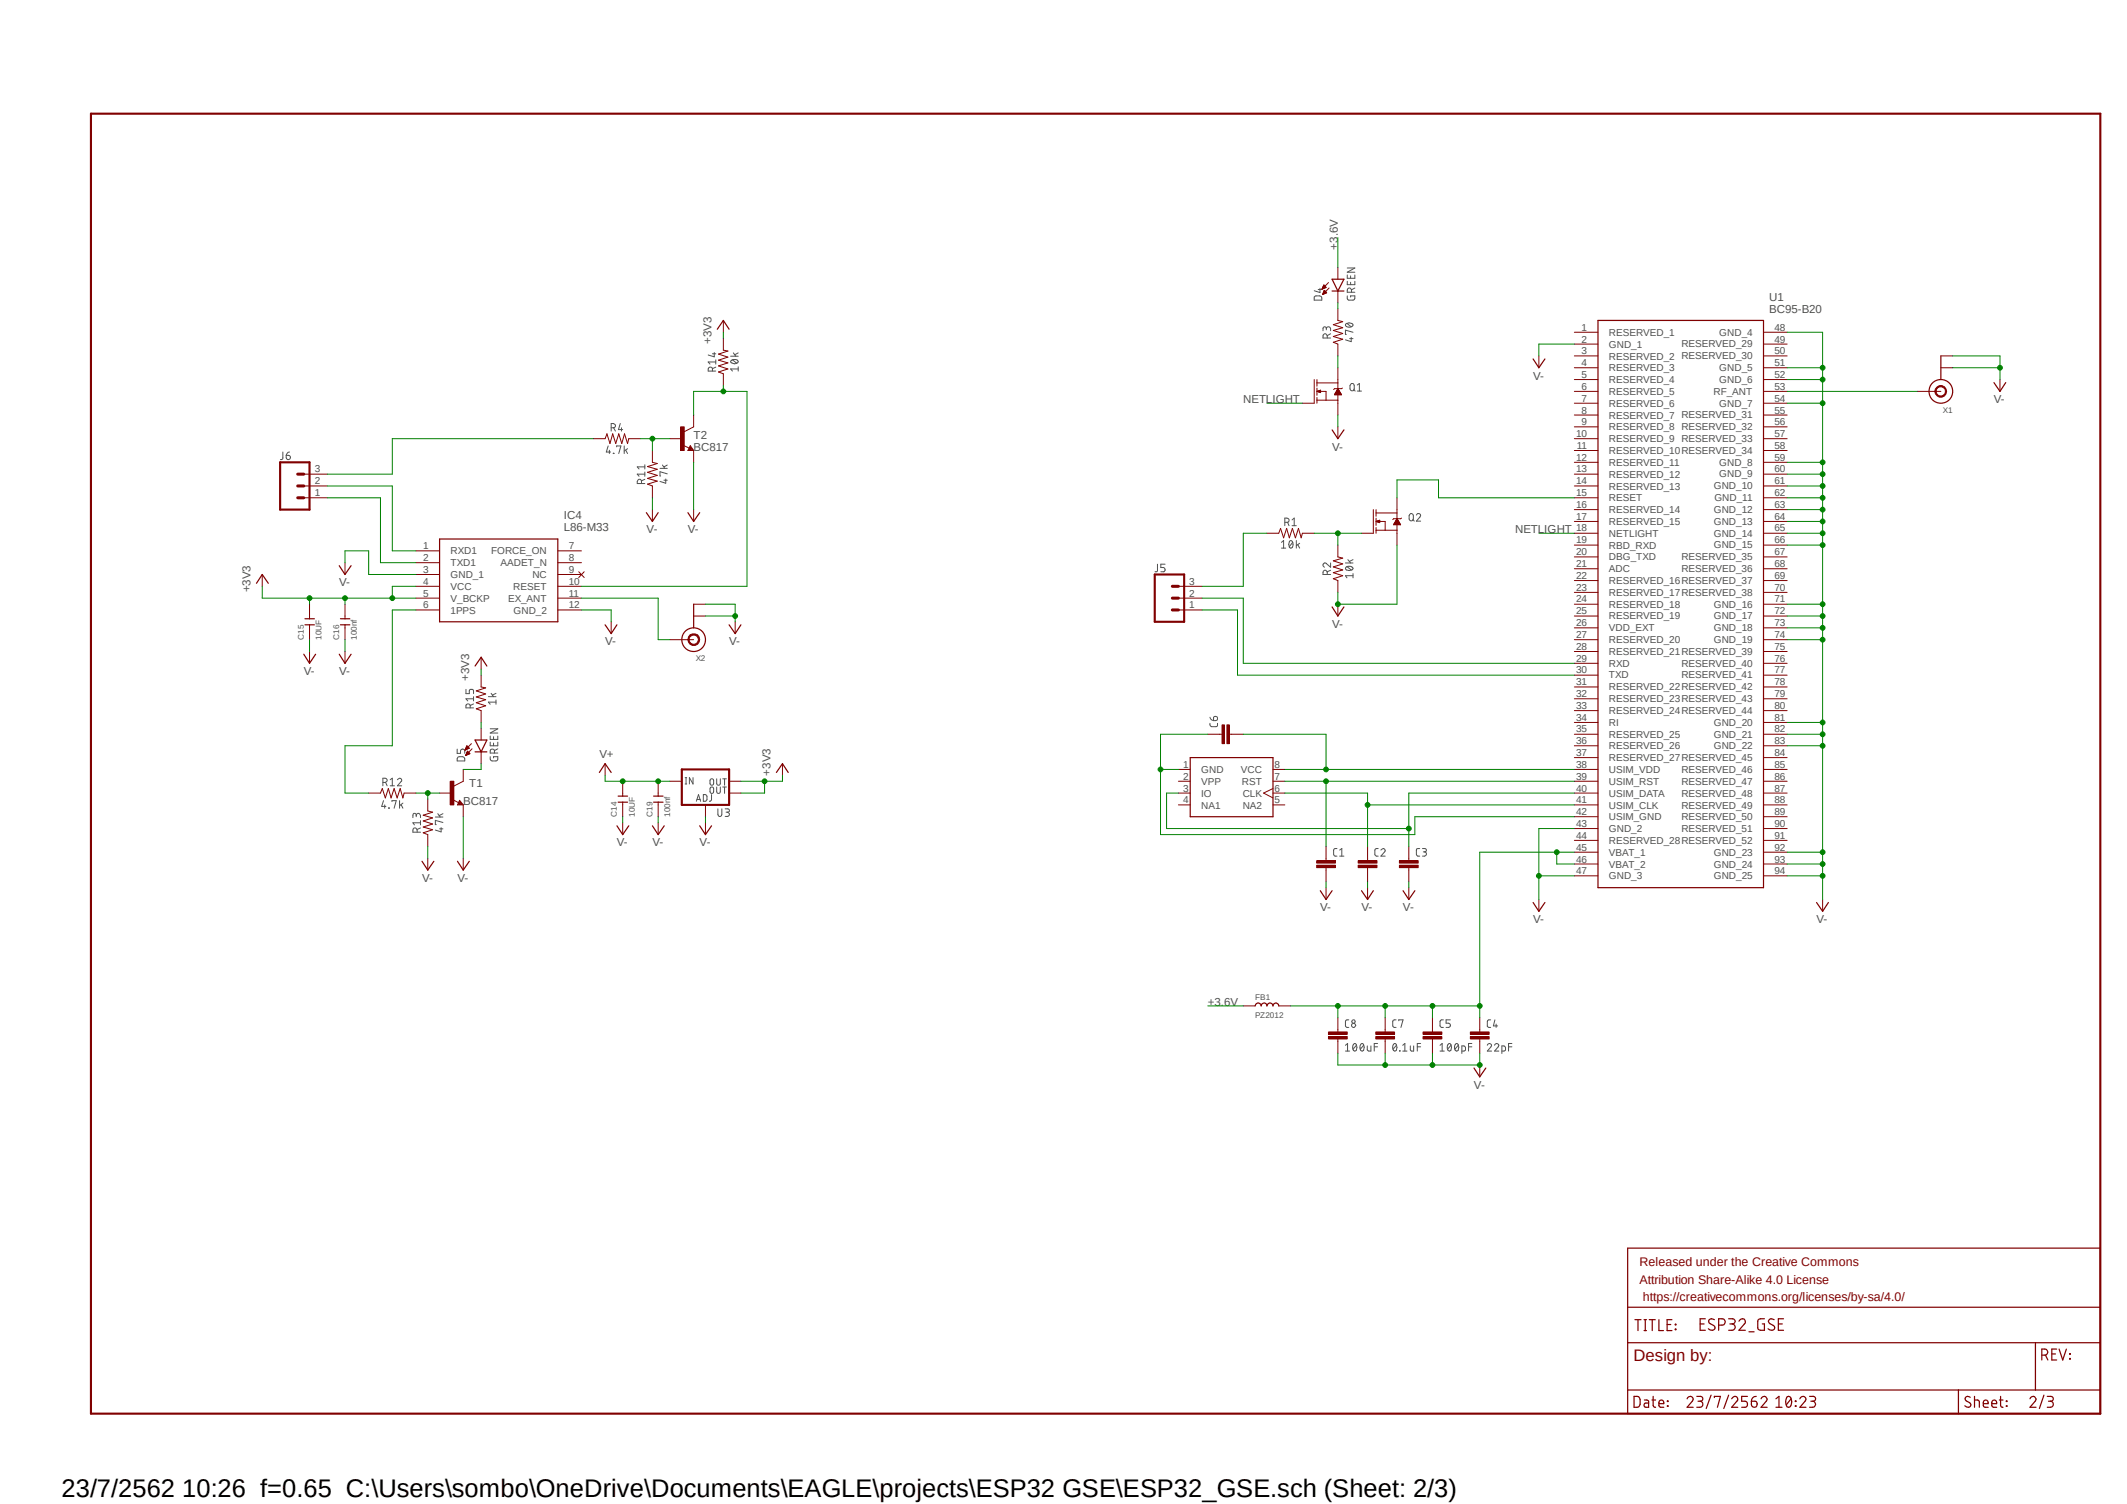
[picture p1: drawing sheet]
<svg xmlns="http://www.w3.org/2000/svg" width="297mm" height="210mm" viewBox="0 0 297 210" stroke-linecap="round" stroke-linejoin="round" font-family="sans-serif">
<path d="M12.4 15.7l281.1 182.1M293.5 15.7l-281.1 182.1" fill="none" stroke="#fff" stroke-width=".14"/>
<g fill="none" stroke="#505050" stroke-width=".14">
<path d="M188.1 38.4v.5h1.1v-.5M188.1 39.3v.5h1.1v-.5M188.1 37.4h1.1l-1.1 .6h1.1M188.6 38.5v.4M188.6 39.4v.4M85.3 59.7h.5l.1-.1v-.2l-.3-.3h-.3v1.1M85.7 59.7l.2 .5M86.6 59.1l-.2 .9h.6M86.8 59.7v.5M99.5 51.8l-.1-.4-.1-.1-.3 .1-.1 .4h1M99.5 49.4h.4M99.7 49.2v.6l-.8-.2"/>
<path d="M99.9 51.3l-.4 .2M99.9 50.5h-1l.2 .3M99.9 50.2v.6M102 49.7h1.1M102.1 50.4l.3-.2a.55 .55 0 0 1 .7 .3 .62 .62 0 0 1-1.1 0zM102.3 50.2l.6 .5M102.4 49.3l.3 .4M103.1 51.5h-1.1l.3 .3M103.1 51.2v.6M103.1 49.3l-.5 .2M183.5 41.4a.86 .86 0 0 1 1 0l.1 .5h-1.1zM184.1 40.4h.5"/>
<path d="M184.3 40.3v.6l-.8-.3M185.2 45.9l.1-.2 .3-.1 .2 .3v.3M185.2 46.1v-.4l-.3-.1-.2 .2v.4M185.3 47.2v-.3l-.2-.3-.3 .1-.1 .5h1.1M185.8 46.6l-.5 .3M187.9 45.3l.5-.2a.39 .39 0 0 1 .5 .4l-.5 .2a.41 .41 0 0 1-.5-.3zM188.1 45.2l.6 .4M188.1 41.3l.1 .5 .1 .1h.6l.2-.1 .1-.5h-.6v.2M188.5 47.3h.4M188.6 53.7l.1-.1h.2a.85 .85 0 0 1 .2 .9l-.2 .1-.3-.1-.1-.2zM188.7 47.1v.6l-.8-.2M188.7 40.8v-.3l-.2-.3-.3 .1-.1 .5h1.1"/>
<path d="M188.9 46.4l-1-.3v.6h.1M189 54.4l.2 .2M189.2 40.2l-.5 .3M189.5 53.8l.3-.2v1M189.5 54.6h.6M39.5 63.1v.8a.25 .25 0 0 1-.3 .3M40 63.6h.4l.2 .2-.1 .3-.2 .1-.3-.1zM40.4 63.1l-.2 .1-.2 .4M84.9 62.3l-.2 .8h.6M85.1 62.9v.4M85.6 63.3h.1zM86.1 62.4v-.1h.6l-.3 1"/>
<path d="M87.2 62.3v1M87.4 62.9l.2 .4M87.6 62.7l-.4 .3M89.6 67.5l-.1-.4-.1-.2h-.2l-.2 .3v.3h1M90 66.9l-.4 .2M90 66.2h-1l.2 .3M90 64.9v.6M90 65.9v.6M90 65.2h-1l.2 .3M92.2 65.4h1M92.5 64.9l.3 .5M92.7 67.1h.5"/>
<path d="M93 66.9v.6l-.8-.3M93.2 66.2l-1-.3v.6M93.2 64.9l-.5 .3M161.6 78.8v.9l-.1 .1h-.2M162.7 78.8h-.6v.4h.4l.2 .3-.1 .3h-.5M178.9 75.7l.3-.2v1M178.9 76.5h.6M179.4 72.9h.5l.1-.2-.1-.3-.5-.1v1.1M179.8 72.9l.2 .5M180.1 75.5h.2a.62 .62 0 0 1 0 1 .69 .69 0 0 1-.2-1zM180.4 72.6l.3-.3v1.1M180.4 73.4h.6"/>
<path d="M180.5 75.7l-.5 .6M181 75.5v1M181.2 76.1l.3 .4M181.5 75.9l-.5 .3M185.8 78.6v.6l-.6-.5a.29 .29 0 0 0-.4 .1 .29 .29 0 0 0 .2 .4M185.8 79.6l-.5 .2M187.9 78.6h1M187.9 79.2l.5-.1a.39 .39 0 0 1 .5 .4l-.5 .2a.41 .41 0 0 1-.5-.3zM188.1 79.1l.6 .5M188.2 78.1l.4 .5M188.9 78.1l-.5 .3M196.8 71.8l.2-.1 .3 .1 .1 .7-.1 .1-.2 .1h-.1l-.2-.2z"/>
<path d="M197.3 72.5l.2 .3M197.8 71.9a.29 .29 0 0 1 .4-.2 .29 .29 0 0 1 .1 .5l-.5 .6h.6M65.1 96.3v.6h.4v-.4a.31 .31 0 0 1 .3-.2 .31 .31 0 0 1 .3 .2v.4M65.7 98.8l-.1-.4-.2-.1-.3 .1v.4h1M66.1 98.3l-.4 .2M66.1 97.6h-1l.2 .3M66.1 97.3v.6M68.2 97.3h1.1M68.6 96.8l.3 .5M69.3 98h-1.1l.3 .3M69.3 97.7v.6M69.3 96.8l-.6 .3"/>
<path d="M185.3 80.2v-.3l-.2-.3-.3 .2-.1 .4h1.1M188.9 80.4h-1l.2 .3M188.9 80.1v.6M53.5 109.3h.3l.3-.2-.2-.4h-.4v1M53.6 111.8l-.3 .8h.6M53.7 112.4v.5M53.8 109.3l.3 .4M54.3 112.8l.1 .1zM54.5 108.9l.3-.2v1M54.5 109.7h.6M54.7 111.9v-.1h.6l-.3 1.1M55.5 108.9l.1-.1a.27 .27 0 0 1 .4-.1 .27 .27 0 0 1 0 .4l-.5 .6h.6"/>
<path d="M55.8 111.8v1.1M56 112.4l.3 .5M56.3 112.1l-.5 .4M58.1 113.9l.1-.2 .3-.1 .2 .3v.3M58.1 114v-.3l-.3-.1-.1 .2v.4M58.3 116.2l-.1-.5-.2-.1h-.2l-.1 .1v.5h1M58.7 115.6l-.4 .2M58.7 114.9h-1l.2 .3M58.7 114.6v.6M60.8 114.1h1M61.1 113.6l.4 .5M61.4 115.7h.4"/>
<path d="M61.6 115.6v.6l-.8-.3M61.8 114.9l-1-.3v.5h.1M61.8 113.6l-.5 .3M63.8 104.6v.6h.5v-.5l.3-.1 .3 .1v.5M64 105.7h.7l.2 .3v.3h-1.1zM68.5 105.7v.3l.2 .3h.6l.2-.2v-.4h-.6v.1M68.5 102.8v.5h1v-.5M68.5 103.6v.5h1v-.5M68.5 101.8h1l-1 .6h1M68.9 102.9v.4M68.9 103.8v.3M69 105.2v-.5l-.2-.1-.3 .1v.5h1"/>
<path d="M69.5 104.6l-.5 .2M95.7 109.5h.2M95.7 108.6h.2M95.8 108.6v.9M96.8 108.6v.9l-.5-.9v.9M97.2 111.9l.3-.9 .3 .9M97.3 111.6h.5M98.2 111l.5 .1v.5l-.1 .2-.4 .1zM99.2 110l.3-.1a.66 .66 0 0 1 .1 .8l-.3 .1a.66 .66 0 0 1-.1-.8zM99.2 108.8h.3a.66 .66 0 0 1 .1 .8h-.3a.66 .66 0 0 1-.1-.8zM99.4 111v.7l-.3 .2M100.1 109.9v.6l.1 .3 .3-.1 .1-.8"/>
<path d="M100.1 108.8v.6l.1 .2h.3l.1-.8M100.2 112.9v.8l.2 .3h.2l.2-.1v-1M100.9 109.9h.5M100.9 108.8h.5M101.2 108.8v.8M101.2 109.9v.9M101.3 112.9h.3l.3 .2-.1 .3h-.4M101.6 113.4l.3 .2v.2l-.2 .2h-.4M169 101v.4l.2 .1 .7-.1 .1-.4M169 100.2l.2 .3 .3 .1M169.5 100.2l.2-.2 .2 .1 .1 .1-.1 .4h-.4zM186.7 118.5h-.4l-.1 .2 .1 .7 .1 .1h.3"/>
<path d="M187.1 119.5h.6M187.1 118.7l.3-.2v1M192.4 118.5h-.3l-.1 .2v.7l.4 .1M192.8 118.7l.1-.1a.27 .27 0 0 1 .4-.1 .27 .27 0 0 1 0 .5l-.5 .5h.6M198.2 118.5h-.4v.2v.7l.2 .1h.2M198.6 118.5h.4l.2 .2-.1 .2-.3 .1M198.9 119h.2l.1 .3-.3 .2h-.3M187.9 146.8h.6M187.9 146l.3-.3v1.1M188.3 142.4l-.4 .1v.2v.6l.2 .2h.2M189.1 145.8l.1-.1a.62 .62 0 0 1 0 1.1 .62 .62 0 0 1-.1-1zM189.4 146l-.5 .5"/>
<path d="M190.1 145.8l.1-.1a.62 .62 0 0 1 0 1.1 .62 .62 0 0 1-.1-1zM190.4 146l-.5 .5M190.9 146v.6l.2 .2h.3v-.8M191.9 146.2h.5M192.4 145.7h-.5v1.1M194.6 145.8l.2-.1a.62 .62 0 0 1 0 1.1 .62 .62 0 0 1-.2-1zM194.9 142.4l-.4 .1v.2v.6l.2 .2h.2M195 146l-.5 .5M195.3 142.5v-.1h.6l-.3 1.1M195.5 146.8h.1M195.9 146.8h.6M195.9 146l.3-.3v1.1"/>
<path d="M196.9 146v.6l.2 .2h.3v-.8M197.9 146.2h.5M198.4 145.7h-.5v1.1M201.1 146.8h.6M201.1 146l.3-.3v1.1M201.5 142.4l-.4 .1v.2v.6l.2 .2h.2M202.3 145.8l.1-.1a.62 .62 0 0 1 0 1.1 .62 .62 0 0 1-.1-1zM202.5 142.4h-.6v.5h.4a.3 .3 0 0 1 .2 .3 .3 .3 0 0 1-.2 .3h-.4M202.6 146l-.5 .5M203.3 145.8l.1-.1a.62 .62 0 0 1 0 1.1 .62 .62 0 0 1-.1-1zM203.6 146l-.4 .5M204.1 146.8h.3l.2-.2v-.3l-.2-.3h-.3v1.1"/>
<path d="M205.1 146.2h.4M205.5 145.7h-.4v1.1M207.7 146a.29 .29 0 0 1 .4-.3 .29 .29 0 0 1 .1 .5l-.5 .6h.6M208.2 142.4l-.5 .1v.2v.6l.5 .2M208.7 146a.29 .29 0 0 1 .4-.3 .29 .29 0 0 1 .1 .5l-.5 .6h.6M208.7 142.4l-.2 .9h.6M208.9 143v.5M209.7 146.8h.3l.2-.2v-.3l-.2-.3h-.3v1.1M210.7 146.2h.4M211.1 145.7h-.4v1.1"/>
<circle cx="189" cy="142.6" r=".24"/>
<circle cx="189" cy="143.2" r=".29"/>
</g>
<path d="M223.1 44.7h23.2v79.3h-23.2zM271 49.7v3.3" fill="none" stroke="#800000" stroke-width=".17"/>
<g fill="none" stroke="#800000" stroke-width=".14">
<path d="M219.8 46.4h3.3M219.8 48h3.3M219.8 49.7h3.3M219.8 51.4h3.3M219.8 53h3.3M219.8 54.7h3.3M219.8 56.3h3.3M219.8 58h3.3M219.8 59.6h3.3M246.3 46.4h3.3M246.3 48h3.3M246.3 49.7h3.3"/>
<path d="M246.3 51.4h3.3M246.3 53h3.3M246.3 54.7h3.3M246.3 56.3h3.3M246.3 58h3.3M246.3 59.6h3.3M219.8 61.3h3.3M219.8 62.9h3.3M219.8 64.6h3.3M219.8 66.2h3.3M219.8 67.9h3.3M219.8 69.5h3.3"/>
<path d="M219.8 71.2h3.3M219.8 72.8h3.3M219.8 74.5h3.3M219.8 76.1h3.3M219.8 77.8h3.3M219.8 79.4h3.3M246.3 61.3h3.3M246.3 62.9h3.3M246.3 64.6h3.3M246.3 66.2h3.3M246.3 67.9h3.3M246.3 69.5h3.3"/>
<path d="M246.3 71.2h3.3M246.3 72.8h3.3M246.3 74.5h3.3M246.3 76.1h3.3M246.3 77.8h3.3M246.3 79.4h3.3M219.8 81.1h3.3M219.8 82.7h3.3M219.8 84.4h3.3M219.8 86h3.3M219.8 87.7h3.3M219.8 89.3h3.3"/>
<path d="M219.8 91h3.3M219.8 92.6h3.3M219.8 94.3h3.3M219.8 95.9h3.3M219.8 97.6h3.3M219.8 99.2h3.3M246.3 81.1h3.3M246.3 82.7h3.3M246.3 84.4h3.3M246.3 86h3.3M246.3 87.7h3.3M246.3 89.3h3.3"/>
<path d="M246.3 91h3.3M246.3 92.6h3.3M246.3 94.3h3.3M246.3 95.9h3.3M246.3 97.6h3.3M246.3 99.2h3.3M219.8 100.9h3.3M219.8 102.5h3.3M219.8 104.1h3.3M219.8 105.8h3.3M219.8 107.4h3.3M219.8 109.1h3.3"/>
<path d="M219.8 110.7h3.3M219.8 112.4h3.3M219.8 114h3.3M219.8 115.7h3.3M219.8 117.3h3.3M219.8 119h3.3M246.3 100.9h3.3M246.3 102.5h3.3M246.3 104.1h3.3M246.3 105.8h3.3M246.3 107.4h3.3M246.3 109.1h3.3"/>
<path d="M246.3 110.7h3.3M246.3 112.4h3.3M246.3 114h3.3M246.3 115.7h3.3M246.3 117.3h3.3M246.3 119h3.3M219.8 120.6h3.3M219.8 122.3h3.3M246.3 120.6h3.3M246.3 122.3h3.3"/>
</g>
<path d="M270.5 54a.81 .81 0 0 1 1.2 .4 .81 .81 0 0 1-.6 1.1 .81 .81 0 0 1-.9-.8h.1a.66 .66 0 0 1 .9-.7 .66 .66 0 0 1 .3 1 .66 .66 0 0 1-1.1-.1l-.1-.2h-.1l.1-.4z" fill-rule="evenodd" fill="#800000"/>
<g fill="none" stroke="#800000" stroke-width=".14">
<path d="M96.9 59.6l-1.4 .7M183.5 53v3.3h-1.6M183.9 53v.9M183.9 54.2v1M183.9 55.5v.8M183.9 55.9h2.9M183.9 53.5h2.9M183.9 54.7l.5-.2v.3zM183.9 54.7h1.3v1.2M184 54.6h.4M184.1 54.7h.3M184.1 54.6h.3"/>
<path d="M184.2 54.8h.2M184.3 54.5h.1M186.4 55.1h.9M186.4 55h.9M186.4 54.9h.8M186.5 54.9h.7M186.5 54.8h.7M186.6 54.8h.5M186.6 54.7h.5M186.6 54.6h.4M186.7 54.5h.3M186.7 54.5h.2"/>
<path d="M186.7 54.4h.2M186.8 54.4h.1M186.8 43.1v1.6l.7 .2-1.3 .4 1.3 .5-1.3 .3 1.3 .5-1.3 .4 1.3 .4-1.3 .4 .6 .2v1.7M186.8 51.4v2.9M186.8 55.1v2.9M186.8 59.6v1.7M186.8 54.3l.5 .8h-.9zM186.8 54.3h.1M187.5 54.2l-.2 .1h-.9l-.2 .1M214.9 49.7v1.7M267.7 54.7h3.3M270.5 54a.81 .81 0 0 1 1.2 .4 .81 .81 0 0 1-.6 1.1 .81 .81 0 0 1-.9-.8h.1a.66 .66 0 0 1 .9-.7 .66 .66 0 0 1 .3 1 .66 .66 0 0 1-1.1-.1l-.1-.2h-.1l.1-.4z"/>
<path d="M271 51.4h1.7M271 49.7h1.7M279.3 53v1.7M42.4 69.5h3.3M42.4 67.9h3.3M42.4 66.2h3.3M48.2 78.6v1.6M58.1 76.9h3.3M58.1 78.6h3.3M77.9 76.9h3.3M77.9 78.6h3.3M80.8 79.8l.8 .8"/>
<path d="M81.6 79.8l-.8 .8M91.1 71.2v1.6M95.4 62.2l.8 .4M96.4 62.2l.5 .7h-.8zM176.9 74.5h1.7l.2-.7 .4 1.3 .5-1.3 .3 1.3 .5-1.3 .4 1.3 .4-1.3 .4 1.3 .2-.6h1.6M186.8 76.1v1.7l.7 .1-1.3 .4 1.3 .4-1.3 .5 1.3 .4-1.3 .4 1.3 .4-1.3 .4 .6 .3v1.6M191.8 71.2v3.3h-1.7M192.2 71.2v.9M192.2 72.3v1.1M192.2 73.7v.8M192.2 74h2.9M192.2 71.6h2.9"/>
<path d="M192.2 72.8l.5-.2v.4zM192.2 72.8h.5M192.2 72.9h.5M192.4 72.7h.3M192.4 72.9h.3M192.5 72.7h.2M192.5 72.9h.2M192.7 72.8h.7v1.2M194.6 73.2h.9M194.7 73.1h.8M194.7 73h.8M194.8 73h.6"/>
<path d="M194.8 72.9h.6M194.9 72.9h.4M194.9 72.8h.4M194.9 72.7h.3M194.9 72.6h.3M195 72.6h.2M195.1 69.5v2.9M195.1 73.3v2.8M195.1 72.4l.5 .9h-1zM195.1 72.5h.1M195.7 72.3l-.1 .1h-1l-.1 .2M43.2 84.4v2"/>
<path d="M43.2 87.2v2.1M43.2 91v1.6M48.2 84.4v2M48.2 87.2v2.1M48.2 91v1.6M58.1 80.2h3.3M58.1 81.9h3.3M58.1 83.5h3.3M58.1 85.2h3.3M77.9 80.2h3.3M77.9 81.9h3.3M77.9 83.5h3.3"/>
<path d="M77.9 85.2h3.3M85.3 86.8v1.7M164.5 81.9h3.4M164.5 83.5h3.4M164.5 85.2h3.4M186.8 84.4v1.6M164.5 107.4h1.7M164.5 109.1h1.7M164.5 110.7h1.7M164.5 112.4h1.7M168.7 102.5h1.9M170.6 101.2h.4v2.6h-.4z"/>
<path d="M171.3 101.2h.4v2.6h-.4zM171.7 102.5h1.9M177.8 107.4h1.6M177.8 109.1h1.6M177.8 110.7h1.6M177.8 112.4h1.6M177.8 110.1l-1.4 .6 1.4 .7M185.2 118.2v2M191 118.2v2M196.7 118.2v2M183.9 120.8h2.6v.4h-2.6zM183.9 120.2h2.6v.3h-2.6z"/>
<path d="M185.2 121.2v1.9M185.2 124v1.6M189.7 120.8h2.6v.4h-2.6zM189.7 120.2h2.6v.3h-2.6zM191 121.2v1.9M191 124v1.6M195.4 120.8h2.6v.4h-2.6zM195.4 120.2h2.6v.3h-2.6zM196.7 121.2v1.9M196.7 124v1.6M214.9 125.6v1.7M254.5 125.6v1.7"/>
<path d="M173.6 140.5h1.7M178.6 140.5h1.6M185.5 144.7h2.6v.4h-2.6zM185.5 144.1h2.6v.3h-2.6zM186.8 142.1v2M186.8 145.1v2M192.1 144.7h2.6v.4h-2.6zM192.1 144.1h2.6v.3h-2.6zM193.4 142.1v2M193.4 145.1v2M198.7 144.7h2.6v.4h-2.6zM198.7 144.1h2.6v.3h-2.6z"/>
<path d="M200 142.1v2M200 145.1v2M205.3 144.7h2.6v.4h-2.6zM205.3 144.1h2.6v.3h-2.6zM206.6 142.1v2M206.6 145.1v2M206.6 148.7v1.7"/>
</g>
<g fill="none" stroke="#800000" stroke-width=".17">
<path d="M214.1 50.1l.8 1.3 .8-1.3M278.4 53.4l.9 1.3 .8-1.3M47.4 79l.8 1.2 .8-1.2M61.4 75.3h16.5v11.5h-16.5zM90.3 71.6l.8 1.2 .8-1.2M96.4 62.6l.1 .1h-.3l.2-.3 .3 .4h-.5M186 60l.8 1.3 .9-1.3M42.4 91.4l.8 1.2 .9-1.2M42.6 87.2h1.3M42.6 86.4h1.3M47.4 91.4l.8 1.2 .8-1.2M47.5 87.2h1.4"/>
<path d="M47.5 86.4h1.4M84.5 87.2l.8 1.3 .8-1.3M186 84.8l.8 1.2 .9-1.2M166.2 105.8h11.6v8.2h-11.6zM184.4 124.4l.8 1.2 .8-1.2M190.1 124.4l.9 1.2 .8-1.2M195.9 124.4l.8 1.2 .9-1.2M214.1 126l.8 1.3 .8-1.3M253.7 126l.8 1.3 .8-1.3M175.3 140.5a.42 .42 0 0 1 .4-.5 .42 .42 0 0 1 .4 .5 .4 .4 0 0 1 .4-.5 .4 .4 0 0 1 .4 .5 .42 .42 0 0 1 .4-.5 .42 .42 0 0 1 .5 .5 .4 .4 0 0 1 .4-.5 .4 .4 0 0 1 .4 .5M205.8 149.1l.8 1.3 .9-1.3"/>
<circle cx="271" cy="54.7" r="1.66"/>
</g>
<g fill="none" stroke="#800000" stroke-width=".34">
<path d="M170.8 101.2v2.6M171.5 101.2v2.6M183.9 121h2.6M183.9 120.4h2.6M189.7 121h2.6M189.7 120.4h2.6M195.4 121h2.6M195.4 120.4h2.6M185.5 144.9h2.6M185.5 144.3h2.6M192.1 144.9h2.6M192.1 144.3h2.6"/>
<path d="M198.7 144.9h2.6M198.7 144.3h2.6M205.3 144.9h2.6M205.3 144.3h2.6"/>
</g>
<path d="M39.1 64.6h4.1v6.6h-4.1zM161.2 80.2h4.2v6.6h-4.2z" fill="none" stroke="#800000" stroke-width=".3"/>
<path d="M41.6 66.2h.8M41.6 67.9h.8M41.6 69.5h.8M163.7 81.9h.8M163.7 83.5h.8M163.7 85.2h.8" fill="none" stroke="#800000" stroke-width=".42"/>
<path d="M95 59.6h.5v3.3h-.5z" fill-rule="evenodd" fill="#800000"/>
<g fill="none" stroke="#800000" stroke-width=".14">
<path d="M95 59.6h.5v3.3h-.5zM96.9 58v1.6M101 47.2v1.7l.6 .1-1.3 .4 1.3 .5-1.3 .4 1.3 .4-1.3 .4 1.3 .4-1.3 .4 .7 .3v1.6M101 44.7v1.7M82.8 61.3h1.7l.3-.7 .4 1.3 .4-1.3 .4 1.3 .4-1.3 .4 1.3 .4-1.3 .4 1.3 .2-.6h1.7M91.1 62.9v1.7l.7 .1-1.4 .5 1.4 .3-1.4 .5 1.4 .4-1.4 .4 1.4 .4-1.4 .4 .7 .3v1.6M93.6 61.3h1.6M96.9 62.9v1.7M96.9 71.2v1.6M36.6 80.2v1.7M67.2 91.8v1.6M84.5 106.6v1.7"/>
<path d="M87 109.1v2.1M87 112v2M87 114.9v1.6M91.9 109.1v2.1M91.9 112v2M91.9 114.9v1.6M93.6 109.1h1.6M98.5 112.4v1.6M98.5 114.9v1.6M101.8 109.1h1.7M101.8 110.7h1.7M109.3 106.6v1.7"/>
</g>
<g fill="none" stroke="#800000" stroke-width=".17">
<path d="M100.2 46l.8-1.3 .8 1.3M96.1 71.6l.8 1.2 .8-1.2M35.8 81.4l.8-1.2 .9 1.2M66.3 93l.9-1.2 .8 1.2M96.9 84.4v3.3M83.7 107.9l.8-1.3 .8 1.3M86.1 115.3l.9 1.2 .8-1.2M86.3 112h1.3M86.3 111.2h1.3M91.1 115.3l.8 1.2 .9-1.2M91.3 112h1.3M91.3 111.2h1.3"/>
<path d="M97.7 115.3l.8 1.2 .9-1.2M108.4 107.9l.9-1.3 .8 1.3"/>
</g>
<path d="M95.2 107.4h6.6v5h-6.6z" fill="none" stroke="#800000" stroke-width=".3"/>
<path d="M96.4 88.6a.83 .83 0 0 1 1.2 .3 .83 .83 0 0 1-.5 1.2 .83 .83 0 0 1-1-.8h.1a.66 .66 0 0 1 .9-.6 .66 .66 0 0 1 .2 1.1 .66 .66 0 0 1-1-.2l-.1-.3h-.1v-.4z" fill-rule="evenodd" fill="#800000"/>
<path d="M93.6 89.3h3.3M96.4 88.6a.83 .83 0 0 1 1.2 .3 .83 .83 0 0 1-.5 1.2 .83 .83 0 0 1-1-.8h.1a.66 .66 0 0 1 .9-.6 .66 .66 0 0 1 .2 1.1 .66 .66 0 0 1-1-.2l-.1-.3h-.1v-.4zM96.9 86h1.6M96.9 84.4h1.6M102.7 86.8v1.7M63.2 111.7l.9 .4M64.2 111.8l.5 .6h-.8zM64.7 109.1l-1.3 .7" fill="none" stroke="#800000" stroke-width=".14"/>
<g fill="none" stroke="#800000" stroke-width=".17">
<path d="M101.8 87.2l.9 1.3 .8-1.3M64.2 112.1l.1 .1h-.2l.1-.3 .3 .4h-.4"/>
<circle cx="96.9" cy="89.3" r="1.66"/>
</g>
<path d="M62.9 109.1h.5v3.3h-.5z" fill-rule="evenodd" fill="#800000"/>
<g fill="none" stroke="#800000" stroke-width=".14">
<path d="M184.8 40h.2M184.8 39.9h.2M184.8 39.9h.1M184.8 39.8h.1M185.5 39.5l-.9 .9M186.8 37.3v1.7M184.6 40.3h.1M184.7 40.3h.2M184.7 40.2h.3M184.7 40.2h.4M184.7 40.1h.5M184.7 41.1h.1"/>
<path d="M184.7 40h.4M184.7 41h.3M184.7 40.9h.4M184.8 40.9h.4M184.8 40.9h.5M184.8 40.8h.4M184.9 40.7h.2M184.9 40.6h.1M184.9 40.6l-.2 .5M184.9 40.6l.4 .3-.6 .2M185.2 40.1l-.3-.3-.3 .6M185.2 40.1l-.6 .3"/>
<path d="M185.6 40.2l-.9 .9M186.8 40.6v1.7M67.2 94.3v1.6l.6 .2-1.3 .4 1.3 .4-1.3 .4 1.3 .4-1.3 .4 1.3 .5-1.3 .4 .7 .2v1.7M51.5 110.7h1.6l.3-.6 .4 1.3 .4-1.3 .4 1.3 .4-1.3 .5 1.3 .4-1.3 .4 1.3 .1-.7h1.7M59.7 111.6v1.6l.7 .2-1.3 .4 1.3 .4-1.3 .4 1.3 .5-1.3 .4 1.3 .4-1.3 .4 .6 .2v1.7M59.7 119.8v1.7M61.4 110.7h1.6M62.9 109.1h.5v3.3h-.5zM64.7 107.4v1.7M64.7 112.4v1.6M64.7 119.8v1.7M64.9 104.7h.1"/>
<path d="M65 104.7h.1M65 104.6h.2M65 104.6h.3M65 104.5h.4M65 105.5h.1M65.1 104.5h.4M65.1 104.4h.3M65.1 105.4h.1M65.1 105.4h.2M65.1 104.3h.3M65.1 105.3h.3M65.1 105.3h.4"/>
<path d="M65.2 104.3h.1M65.2 105.2h.4M65.2 105.2h.3M65.2 104.1l.3 .4-.6 .2zM65.2 104.2h.1M65.2 105.1h.3M65.2 105.1h.2M65.2 105h.2M65.2 105h.1M65.3 104.9l.3 .3-.6 .3zM65.8 103.8l-.9 .9M65.9 104.6l-.9 .9"/>
<path d="M67.2 101.7v1.6M67.2 105v1.6"/>
</g>
<g fill="none" stroke="#800000" stroke-width=".17">
<path d="M186 39h1.7l-.9 1.6zM186 40.6h1.7M66.3 103.3h1.7l-.8 1.7zM66.3 105h1.7M58.9 120.3l.8 1.2 .9-1.2M63.9 120.3l.8 1.2 .8-1.2M227.3 174.3h66v23.1h-66zM227.3 187.5h66M227.3 194.1h66M227.3 182.5h66M228.2 195h.6l.1 .2 .1 .9-.2 .4h-.6zM228.3 184.3h.9"/>
<path d="M228.7 184.3v1.5M229.6 184.3h.3M229.6 185.8h.3M229.6 195.5h.4l.2 .1v.9h-.5l-.1-.2 .1-.3 .5-.1M229.7 184.3v1.5M230.3 184.3h.8M230.7 195.5h.5M230.7 184.3v1.5M230.8 195v1.3l.2 .2h.2M231.6 196h.7a.35 .35 0 0 0-.2-.5 .35 .35 0 0 0-.5 .3l.1 .6 .2 .1h.4M231.6 184.3v1.5h.7M232.8 185h.5"/>
<path d="M232.8 195.6l.1 .1zM232.8 196.3l.1 .1zM233.5 184.3h-.7v1.5h.7M233.9 184.9l.1 .1zM233.9 185.6l.1 .1zM235.6 195.3a.42 .42 0 0 1 .6-.3 .42 .42 0 0 1 .1 .7l-.7 .8h.8M236.9 195h.5a.34 .34 0 0 1 .4 .3 .34 .34 0 0 1-.4 .4h-.3M237.4 195.7a.42 .42 0 0 1 .4 .4 .42 .42 0 0 1-.4 .4h-.5M237.4 184.9h.6M238.1 184.1h-.7v1.7h.7M238.9 194.8l-.6 1.9M239.4 184.3a.44 .44 0 0 0-.6-.1 .44 .44 0 0 0-.2 .5 1.22 1.22 0 0 1 .9 .7l-.1 .2a.6 .6 0 0 1-.9-.1"/>
<path d="M239.4 195.2v-.2h.8l-.4 1.5M240 185h.5a.46 .46 0 0 0 .4-.3 .46 .46 0 0 0-.2-.5l-.7-.1v1.7M241.4 184.1l.7 .1 .2 .3-.2 .3-.5 .1M241.4 194.8l-.7 1.9M241.8 195.3a.42 .42 0 0 1 .6-.3 .42 .42 0 0 1 .1 .7l-.7 .8h.9M241.9 184.9a.45 .45 0 0 1 .4 .3 .45 .45 0 0 1-.2 .5l-.7 .1M242.8 184.5a.45 .45 0 0 1 .7-.4 .45 .45 0 0 1 .1 .8l-.8 .9h.9M244 195h-.8v.7h.5a.43 .43 0 0 1 .3 .4 .43 .43 0 0 1-.3 .4h-.5M244.2 186h.7M244.6 195.7h.5a.42 .42 0 0 1 .3 .4 .42 .42 0 0 1-.4 .4 .42 .42 0 0 1-.4-.4zM245.2 195a.65 .65 0 0 0-.6 .7M245.9 195.3a.42 .42 0 0 1 .6-.3 .42 .42 0 0 1 .1 .7l-.7 .8h.9"/>
<path d="M246.4 184.1h-.6l-.3 .2-.1 1.1 .3 .3 .7 .1v-.9h-.3M247.7 184.3a.42 .42 0 0 0-.5-.1 .42 .42 0 0 0-.2 .5l.8 .5v.4a.6 .6 0 0 1-.9-.1M248 196.5h.8M248 195.3l.4-.3v1.5M248.3 184.9h.6M249 184.1h-.7v1.7h.7M249.6 195h.2a.9 .9 0 0 1 0 1.5 .75 .75 0 0 1-.4-1zM250.1 195.3l-.7 .9M250.7 196.3l.1 .1zM250.7 195.6l.1 .1zM251.3 195.3a.42 .42 0 0 1 .6-.3 .42 .42 0 0 1 .2 .7l-.8 .8h.9M252.7 195h.5a.34 .34 0 0 1 .3 .3 .34 .34 0 0 1-.3 .4h-.3"/>
<path d="M253.1 195.7a.42 .42 0 0 1 .4 .4 .42 .42 0 0 1-.4 .4h-.4M273.5 194.1v3.3M275.1 195.1a.42 .42 0 0 0-.4-.1 .42 .42 0 0 0-.3 .3l.2 .3 .4 .3a.34 .34 0 0 1 .2 .4 .34 .34 0 0 1-.3 .2l-.5-.2M275.7 195.5h.4l.3 .1v.9M275.7 195v1.5M276.9 196h.7a.35 .35 0 0 0-.2-.5 .35 .35 0 0 0-.5 .3v.5l.2 .2h.5M278.1 196h.7a.35 .35 0 0 0-.2-.5 .35 .35 0 0 0-.5 .3l.1 .6 .2 .1h.4M279.2 195.5h.5M279.4 195v1.3l.1 .2h.2M280.2 196.3v.1zM280.2 195.6v.1zM283.5 195.3a.42 .42 0 0 1 .6-.3 .42 .42 0 0 1 .1 .7l-.7 .8h.8"/>
<path d="M284.2 187.5v6.6M285.1 189.2h.4a.42 .42 0 0 0 .5-.4 .42 .42 0 0 0-.5-.4h-.4v1.5M285.4 194.8l-.6 1.9M285.6 189.2l.4 .7M285.9 195h.5a.34 .34 0 0 1 .3 .3 .34 .34 0 0 1-.3 .4h-.4M286.3 195.7a.42 .42 0 0 1 .4 .4 .42 .42 0 0 1-.4 .4h-.4M286.5 189.1h.5M287.2 188.4h-.7v1.5h.7M287.5 188.4l.5 1.5 .5-1.5M289 189l.1 .1zM289 189.7l.1 .1z"/>
</g>
<path d="M12.7 15.9h280.6v181.5h-280.6z" fill="none" stroke="#800000" stroke-width=".3"/>
<path d="M249.6 54.7h18.1M219.8 119h-13.2v21.5h-26.4M186.8 140.5v1.6" fill="none" stroke="#008000" stroke-width=".14"/>
<circle cx="186.8" cy="140.5" r=".33" fill="#008000"/>
<g fill="none" stroke="#008000" stroke-width=".14">
<path d="M193.4 140.5v1.6"/>
<circle cx="186.8" cy="140.5" r=".33"/>
</g>
<circle cx="193.4" cy="140.5" r=".33" fill="#008000"/>
<g fill="none" stroke="#008000" stroke-width=".14">
<path d="M200 140.5v1.6"/>
<circle cx="193.4" cy="140.5" r=".33"/>
</g>
<circle cx="200" cy="140.5" r=".33" fill="#008000"/>
<g fill="none" stroke="#008000" stroke-width=".14">
<path d="M206.6 140.5v1.6"/>
<circle cx="200" cy="140.5" r=".33"/>
</g>
<circle cx="206.6" cy="140.5" r=".33" fill="#008000"/>
<g fill="none" stroke="#008000" stroke-width=".14">
<path d="M217.4 119v1.6h2.4"/>
<circle cx="206.6" cy="140.5" r=".33"/>
</g>
<circle cx="217.4" cy="119" r=".33" fill="#008000"/>
<g fill="none" stroke="#008000" stroke-width=".14">
<path d="M173.6 102.5h11.6v4.9M179.4 107.4h40.4"/>
<circle cx="217.4" cy="119" r=".33"/>
</g>
<circle cx="185.2" cy="107.4" r=".33" fill="#008000"/>
<g fill="none" stroke="#008000" stroke-width=".14">
<path d="M179.4 109.1h40.4M185.2 109.1v9.1"/>
<circle cx="185.2" cy="107.4" r=".33"/>
</g>
<circle cx="185.2" cy="109.1" r=".33" fill="#008000"/>
<g fill="none" stroke="#008000" stroke-width=".14">
<path d="M179.4 110.7h11.6v7.5M191 112.4h28.8"/>
<circle cx="185.2" cy="109.1" r=".33"/>
</g>
<circle cx="191" cy="112.4" r=".33" fill="#008000"/>
<g fill="none" stroke="#008000" stroke-width=".14">
<path d="M164.5 110.7h-1.6v5h33.8M219.8 110.7h-23.1v7.5"/>
<circle cx="191" cy="112.4" r=".33"/>
</g>
<circle cx="196.7" cy="115.7" r=".33" fill="#008000"/>
<g fill="none" stroke="#008000" stroke-width=".14">
<path d="M162.1 107.4h2.4M168.7 102.5h-6.6v14h35.5v-2.5h22.2"/>
<circle cx="196.7" cy="115.7" r=".33"/>
</g>
<circle cx="162.1" cy="107.4" r=".33" fill="#008000"/>
<g fill="none" stroke="#008000" stroke-width=".14">
<path d="M183.5 74.5h6.6M186.8 74.5v1.6"/>
<circle cx="162.1" cy="107.4" r=".33"/>
</g>
<circle cx="186.8" cy="74.5" r=".33" fill="#008000"/>
<g fill="none" stroke="#008000" stroke-width=".14">
<path d="M186.8 33.2v4.1M176.9 56.3h5M186.8 42.3v.8M186.8 49.7v1.7M186.8 58v1.6M195.1 76.1v8.3h-8.3v-1.7M214.9 74.5h4.9M167.9 83.5h5.7v9.1h46.2M168.7 140.5h4.9"/>
<circle cx="186.8" cy="74.5" r=".33"/>
</g>
<circle cx="186.8" cy="84.4" r=".33" fill="#008000"/>
<g fill="none" stroke="#008000" stroke-width=".14">
<path d="M219.8 115.7h-4.9v9.9M214.9 122.3h4.9"/>
<circle cx="186.8" cy="84.4" r=".33"/>
</g>
<circle cx="214.9" cy="122.3" r=".33" fill="#008000"/>
<g fill="none" stroke="#008000" stroke-width=".14">
<path d="M249.6 46.4h4.9v79.2M249.6 51.4h4.9"/>
<circle cx="214.9" cy="122.3" r=".33"/>
</g>
<circle cx="254.5" cy="51.4" r=".33" fill="#008000"/>
<g fill="none" stroke="#008000" stroke-width=".14">
<path d="M249.6 53h4.9"/>
<circle cx="254.5" cy="51.4" r=".33"/>
</g>
<circle cx="254.5" cy="53" r=".33" fill="#008000"/>
<g fill="none" stroke="#008000" stroke-width=".14">
<path d="M249.6 56.3h4.9"/>
<circle cx="254.5" cy="53" r=".33"/>
</g>
<circle cx="254.5" cy="56.3" r=".33" fill="#008000"/>
<g fill="none" stroke="#008000" stroke-width=".14">
<path d="M249.6 64.6h4.9"/>
<circle cx="254.5" cy="56.3" r=".33"/>
</g>
<circle cx="254.5" cy="64.6" r=".33" fill="#008000"/>
<g fill="none" stroke="#008000" stroke-width=".14">
<path d="M249.6 66.2h4.9"/>
<circle cx="254.5" cy="64.6" r=".33"/>
</g>
<circle cx="254.5" cy="66.2" r=".33" fill="#008000"/>
<g fill="none" stroke="#008000" stroke-width=".14">
<path d="M249.6 67.9h4.9"/>
<circle cx="254.5" cy="66.2" r=".33"/>
</g>
<circle cx="254.5" cy="67.9" r=".33" fill="#008000"/>
<g fill="none" stroke="#008000" stroke-width=".14">
<path d="M249.6 69.5h4.9"/>
<circle cx="254.5" cy="67.9" r=".33"/>
</g>
<circle cx="254.5" cy="69.5" r=".33" fill="#008000"/>
<g fill="none" stroke="#008000" stroke-width=".14">
<path d="M249.6 71.2h4.9"/>
<circle cx="254.5" cy="69.5" r=".33"/>
</g>
<circle cx="254.5" cy="71.2" r=".33" fill="#008000"/>
<g fill="none" stroke="#008000" stroke-width=".14">
<path d="M249.6 72.8h4.9"/>
<circle cx="254.5" cy="71.2" r=".33"/>
</g>
<circle cx="254.5" cy="72.8" r=".33" fill="#008000"/>
<g fill="none" stroke="#008000" stroke-width=".14">
<path d="M249.6 74.5h4.9"/>
<circle cx="254.5" cy="72.8" r=".33"/>
</g>
<circle cx="254.5" cy="74.5" r=".33" fill="#008000"/>
<g fill="none" stroke="#008000" stroke-width=".14">
<path d="M249.6 76.1h4.9"/>
<circle cx="254.5" cy="74.5" r=".33"/>
</g>
<circle cx="254.5" cy="76.1" r=".33" fill="#008000"/>
<g fill="none" stroke="#008000" stroke-width=".14">
<path d="M249.6 84.4h4.9"/>
<circle cx="254.5" cy="76.1" r=".33"/>
</g>
<circle cx="254.5" cy="84.4" r=".33" fill="#008000"/>
<g fill="none" stroke="#008000" stroke-width=".14">
<path d="M249.6 86h4.9"/>
<circle cx="254.5" cy="84.4" r=".33"/>
</g>
<circle cx="254.5" cy="86" r=".33" fill="#008000"/>
<g fill="none" stroke="#008000" stroke-width=".14">
<path d="M249.6 87.7h4.9"/>
<circle cx="254.5" cy="86" r=".33"/>
</g>
<circle cx="254.5" cy="87.7" r=".33" fill="#008000"/>
<g fill="none" stroke="#008000" stroke-width=".14">
<path d="M249.6 89.3h4.9"/>
<circle cx="254.5" cy="87.7" r=".33"/>
</g>
<circle cx="254.5" cy="89.3" r=".33" fill="#008000"/>
<g fill="none" stroke="#008000" stroke-width=".14">
<path d="M249.6 100.9h4.9"/>
<circle cx="254.5" cy="89.3" r=".33"/>
</g>
<circle cx="254.5" cy="100.9" r=".33" fill="#008000"/>
<g fill="none" stroke="#008000" stroke-width=".14">
<path d="M249.6 102.5h4.9"/>
<circle cx="254.5" cy="100.9" r=".33"/>
</g>
<circle cx="254.5" cy="102.5" r=".33" fill="#008000"/>
<g fill="none" stroke="#008000" stroke-width=".14">
<path d="M249.6 104.1h4.9"/>
<circle cx="254.5" cy="102.5" r=".33"/>
</g>
<circle cx="254.5" cy="104.1" r=".33" fill="#008000"/>
<g fill="none" stroke="#008000" stroke-width=".14">
<path d="M249.6 119h4.9"/>
<circle cx="254.5" cy="104.1" r=".33"/>
</g>
<circle cx="254.5" cy="119" r=".33" fill="#008000"/>
<g fill="none" stroke="#008000" stroke-width=".14">
<path d="M249.6 120.6h4.9"/>
<circle cx="254.5" cy="119" r=".33"/>
</g>
<circle cx="254.5" cy="120.6" r=".33" fill="#008000"/>
<g fill="none" stroke="#008000" stroke-width=".14">
<path d="M249.6 122.3h4.9"/>
<circle cx="254.5" cy="120.6" r=".33"/>
</g>
<circle cx="254.5" cy="122.3" r=".33" fill="#008000"/>
<g fill="none" stroke="#008000" stroke-width=".14">
<path d="M272.7 49.7h6.6v3.3M272.7 51.4h6.6"/>
<circle cx="254.5" cy="122.3" r=".33"/>
</g>
<circle cx="279.3" cy="51.4" r=".33" fill="#008000"/>
<g fill="none" stroke="#008000" stroke-width=".14">
<path d="M219.8 48h-4.9v1.7M186.8 147.1v1.6h19.8v-1.6M200 147.1v1.6"/>
<circle cx="279.3" cy="51.4" r=".33"/>
</g>
<circle cx="200" cy="148.7" r=".33" fill="#008000"/>
<g fill="none" stroke="#008000" stroke-width=".14">
<path d="M193.4 147.1v1.6"/>
<circle cx="200" cy="148.7" r=".33"/>
</g>
<circle cx="193.4" cy="148.7" r=".33" fill="#008000"/>
<circle cx="193.4" cy="148.7" r=".33" fill="none" stroke="#008000" stroke-width=".14"/>
<circle cx="206.6" cy="148.7" r=".33" fill="#008000"/>
<g fill="none" stroke="#008000" stroke-width=".14">
<path d="M48.2 78.6v-1.7h3.3v3.3h6.6M91.1 69.5v1.7M96.9 64.6v6.6M43.2 89.3v1.7M48.2 89.3v1.7M81.2 85.2h4.1v1.6M98.5 84.4h4.2v2.4M98.5 86h4.2M87 114v.9M91.9 114v.9M98.5 114v.9M185.2 123.1v.9"/>
<path d="M191 123.1v.9M196.7 123.1v.9"/>
<circle cx="206.6" cy="148.7" r=".33"/>
</g>
<circle cx="102.7" cy="86" r=".33" fill="#008000"/>
<g fill="none" stroke="#008000" stroke-width=".14">
<path d="M89.5 61.3h4.1M91.1 61.3v1.6M59.7 118.2v1.6M64.7 114v5.8"/>
<circle cx="102.7" cy="86" r=".33"/>
</g>
<circle cx="91.1" cy="61.3" r=".33" fill="#008000"/>
<g fill="none" stroke="#008000" stroke-width=".14">
<path d="M96.9 58v-3.3h7.4v27.2h-23.1M101 53.8v.9"/>
<circle cx="91.1" cy="61.3" r=".33"/>
</g>
<circle cx="101" cy="54.7" r=".33" fill="#008000"/>
<g fill="none" stroke="#008000" stroke-width=".14">
<path d="M45.7 69.5h7.4v9.1h5M45.7 67.9h9.1v9h3.3M176.9 74.5h-3.3v7.4h-5.7M195.1 69.5v-2.5h5.8v2.5h18.9M167.9 85.2h4.9v9.1h47M87 109.1h6.6"/>
<circle cx="101" cy="54.7" r=".33"/>
</g>
<circle cx="91.9" cy="109.1" r=".33" fill="#008000"/>
<g fill="none" stroke="#008000" stroke-width=".14">
<path d="M84.5 109.1h2.5"/>
<circle cx="91.9" cy="109.1" r=".33"/>
</g>
<circle cx="87" cy="109.1" r=".33" fill="#008000"/>
<g fill="none" stroke="#008000" stroke-width=".14">
<path d="M84.5 108.3v.8M106.8 109.1v1.6h-3.3M109.3 108.3v.8h-5.8"/>
<circle cx="87" cy="109.1" r=".33"/>
</g>
<circle cx="106.8" cy="109.1" r=".33" fill="#008000"/>
<g fill="none" stroke="#008000" stroke-width=".14">
<path d="M58.1 81.9h-3.3v1.6h-11.6v.9"/>
<circle cx="106.8" cy="109.1" r=".33"/>
</g>
<circle cx="43.2" cy="83.5" r=".33" fill="#008000"/>
<g fill="none" stroke="#008000" stroke-width=".14">
<path d="M48.2 83.5v.9"/>
<circle cx="43.2" cy="83.5" r=".33"/>
</g>
<circle cx="48.2" cy="83.5" r=".33" fill="#008000"/>
<g fill="none" stroke="#008000" stroke-width=".14">
<path d="M54.8 83.5h3.3"/>
<circle cx="48.2" cy="83.5" r=".33"/>
</g>
<circle cx="54.8" cy="83.5" r=".33" fill="#008000"/>
<g fill="none" stroke="#008000" stroke-width=".14">
<path d="M101 46.4v.8M82.8 61.3h-28v4.9h-9.1M36.6 81.9v1.6h6.6M67.2 93.4v.9M81.2 83.5h10.7v5.8h1.7M58.1 110.7h3.3M59.7 110.7v.9"/>
<circle cx="54.8" cy="83.5" r=".33"/>
</g>
<circle cx="59.7" cy="110.7" r=".33" fill="#008000"/>
<g fill="none" stroke="#008000" stroke-width=".14">
<path d="M58.1 85.2h-3.3v18.9h-6.6v6.6h3.3M67.2 106.6v.8h-2.5M67.2 100.9v.8"/>
<circle cx="59.7" cy="110.7" r=".33"/>
</g>
<text font-size="3.6" x="8.6" y="209">23/7/2562 10:26 f=0.65 C:\Users\sombo\OneDrive\Documents\EAGLE\projects\ESP32 GSE\ESP32_GSE.sch (Sheet: 2/3)</text>
<text font-size="2.3" fill="#800000" x="228.1" y="190">Design by:</text>
<g font-size="1.7" fill="#800000">
<text x="228.9" y="176.8">Released under the Creative Commons</text>
<text x="228.9" y="179.2">Attribution Share-Alike 4.0 License</text>
<text x="229.4" y="181.7">https://creativecommons.org/licenses/by-sa/4.0/</text>
</g>
<g font-size="1.6" fill="#505050">
<text x="186.8" y="34.8" transform="rotate(-90 186.8 34.8)">+3.6V</text>
<text x="247.1" y="42">U1</text>
<text x="247.1" y="43.6">BC95-B20</text>
<text x="99.4" y="48" transform="rotate(-90 99.4 48)">+3V3</text>
<text x="214.1" y="53">V-</text>
<text x="173.6" y="56.3">NETLIGHT</text>
<text x="278.4" y="56.3">V-</text>
<text x="96.9" y="62.9">BC817</text>
<text x="96.9" y="61.3">T2</text>
<text x="186" y="62.9">V-</text>
<text x="78.7" y="74.2">L86-M33</text>
<text x="78.7" y="72.5">IC4</text>
<text x="90.3" y="74.5">V-</text>
<text x="96.1" y="74.5">V-</text>
<text x="211.6" y="74.5">NETLIGHT</text>
<text x="35" y="82.7" transform="rotate(-90 35 82.7)">+3V3</text>
<text x="47.4" y="81.9">V-</text>
<text x="186" y="87.7">V-</text>
<text x="42.4" y="94.3">V-</text>
<text x="47.4" y="94.3">V-</text>
<text x="65.5" y="95.1" transform="rotate(-90 65.5 95.1)">+3V3</text>
<text x="84.5" y="90.1">V-</text>
<text x="101.8" y="90.1">V-</text>
<text x="83.7" y="105.8">V+</text>
<text x="64.7" y="112.4">BC817</text>
<text x="65.5" y="109.9">T1</text>
<text x="107.6" y="108.3" transform="rotate(-90 107.6 108.3)">+3V3</text>
<text x="86.1" y="118.2">V-</text>
<text x="91.1" y="118.2">V-</text>
<text x="97.7" y="118.2">V-</text>
<text x="58.9" y="123.1">V-</text>
<text x="63.9" y="123.1">V-</text>
<text x="184.4" y="127.3">V-</text>
<text x="190.1" y="127.3">V-</text>
<text x="195.9" y="127.3">V-</text>
<text x="214.1" y="128.9">V-</text>
<text x="253.7" y="128.9">V-</text>
<text x="168.7" y="140.5">+3.6V</text>
<text x="205.8" y="152">V-</text>
</g>
<g font-size="1.4" fill="#505050">
<text x="220.9" y="46.2">1</text>
<text x="220.9" y="47.8">2</text>
<text x="224.7" y="46.9">RESERVED_1</text>
<text x="240.1" y="46.9">GND_4</text>
<text x="247.8" y="46.2">48</text>
<text x="247.8" y="47.8">49</text>
<text x="220.9" y="49.5">3</text>
<text x="220.9" y="51.1">4</text>
<text x="220.9" y="52.8">5</text>
<text x="224.7" y="48.6">GND_1</text>
<text x="224.7" y="50.2">RESERVED_2 RESERVED_30</text>
<text x="224.7" y="51.9">RESERVED_3</text>
<text x="224.7" y="53.5">RESERVED_4</text>
<text x="234.8" y="48.5">RESERVED_29</text>
<text x="240.1" y="51.8">GND_5</text>
<text x="240.1" y="53.5">GND_6</text>
<text x="247.8" y="49.5">50</text>
<text x="247.8" y="51.1">51</text>
<text x="247.8" y="52.8">52</text>
<text x="220.9" y="54.4">6</text>
<text x="220.9" y="56.1">7</text>
<text x="220.9" y="57.7">8</text>
<text x="220.9" y="59.4">9</text>
<text x="224.7" y="55.2">RESERVED_5</text>
<text x="224.7" y="56.8">RESERVED_6</text>
<text x="224.7" y="58.5">RESERVED_7 RESERVED_31</text>
<text x="239.3" y="55.1">RF_ANT</text>
<text x="240.1" y="56.8">GND_7</text>
<text x="247.8" y="54.4">53</text>
<text x="247.8" y="56.1">54</text>
<text x="247.8" y="57.7">55</text>
<text x="247.8" y="59.4">56</text>
<text x="43.9" y="66">3</text>
<text x="220.1" y="61">10</text>
<text x="220.1" y="64.3">12</text>
<text x="220.1" y="66">13</text>
<text x="220.2" y="62.7">11</text>
<text x="224.7" y="60.1">RESERVED_8 RESERVED_32</text>
<text x="224.7" y="61.8">RESERVED_9 RESERVED_33</text>
<text x="224.7" y="63.4">RESERVED_10RESERVED_34</text>
<text x="224.7" y="65.1">RESERVED_11</text>
<text x="240.1" y="65">GND_8</text>
<text x="247.8" y="61">57</text>
<text x="247.8" y="62.7">58</text>
<text x="247.8" y="64.3">59</text>
<text x="247.8" y="66">60</text>
<text x="43.9" y="69.3">1</text>
<text x="43.9" y="67.6">2</text>
<text x="220.1" y="67.6">14</text>
<text x="220.1" y="69.3">15</text>
<text x="220.1" y="70.9">16</text>
<text x="224.7" y="66.7">RESERVED_12</text>
<text x="224.7" y="68.4">RESERVED_13</text>
<text x="224.7" y="70">RESET</text>
<text x="224.7" y="71.7">RESERVED_14</text>
<text x="239.3" y="68.3">GND_10</text>
<text x="239.3" y="71.6">GND_12</text>
<text x="239.4" y="70">GND_11</text>
<text x="240.1" y="66.7">GND_9</text>
<text x="247.8" y="67.6">61</text>
<text x="247.8" y="69.3">62</text>
<text x="247.8" y="70.9">63</text>
<text x="59.1" y="76.7">1</text>
<text x="62.9" y="77.4">RXD1</text>
<text x="68.6" y="77.4">FORCE_ON</text>
<text x="79.4" y="76.7">7</text>
<text x="220.1" y="72.6">17</text>
<text x="220.1" y="74.2">18</text>
<text x="220.1" y="75.9">19</text>
<text x="220.1" y="77.5">20</text>
<text x="224.7" y="73.3">RESERVED_15</text>
<text x="224.7" y="75">NETLIGHT</text>
<text x="224.7" y="76.6">RBD_RXD</text>
<text x="239.3" y="73.3">GND_13</text>
<text x="239.3" y="74.9">GND_14</text>
<text x="239.3" y="76.6">GND_15</text>
<text x="247.8" y="72.6">64</text>
<text x="247.8" y="74.2">65</text>
<text x="247.8" y="75.9">66</text>
<text x="247.8" y="77.5">67</text>
<text x="59.1" y="78.4">2</text>
<text x="59.1" y="80">3</text>
<text x="59.1" y="81.7">4</text>
<text x="59.1" y="83.3">5</text>
<text x="62.9" y="79.1">TXD1</text>
<text x="62.9" y="80.7">GND_1</text>
<text x="62.9" y="82.4">VCC</text>
<text x="69.9" y="79.1">AADET_N</text>
<text x="71.7" y="82.4">RESET</text>
<text x="74.3" y="80.7">NC</text>
<text x="79.4" y="78.4">8</text>
<text x="79.4" y="80">9</text>
<text x="79.4" y="81.7">10</text>
<text x="79.4" y="83.3">11</text>
<text x="166.1" y="83.3">2</text>
<text x="166.1" y="81.7">3</text>
<text x="220.1" y="79.2">21</text>
<text x="220.1" y="80.8">22</text>
<text x="220.1" y="82.5">23</text>
<text x="224.7" y="78.2">DBG_TXD</text>
<text x="224.7" y="79.9">ADC</text>
<text x="224.7" y="81.5">RESERVED_16RESERVED_37</text>
<text x="224.7" y="83.2">RESERVED_17RESERVED_38</text>
<text x="234.8" y="78.2">RESERVED_35</text>
<text x="234.8" y="79.9">RESERVED_36</text>
<text x="247.8" y="79.2">68</text>
<text x="247.8" y="80.8">69</text>
<text x="247.8" y="82.5">70</text>
<text x="59.1" y="85">6</text>
<text x="62.9" y="84">V_BCKP</text>
<text x="62.9" y="85.7">1PPS</text>
<text x="71" y="84">EX_ANT</text>
<text x="71.7" y="85.7">GND_2</text>
<text x="79.4" y="85">12</text>
<text x="166.1" y="85">1</text>
<text x="220.1" y="84.1">24</text>
<text x="220.1" y="85.8">25</text>
<text x="220.1" y="87.4">26</text>
<text x="220.1" y="89.1">27</text>
<text x="224.7" y="84.8">RESERVED_18</text>
<text x="224.7" y="86.5">RESERVED_19</text>
<text x="224.7" y="88.1">VDD_EXT</text>
<text x="224.7" y="89.8">RESERVED_20</text>
<text x="239.3" y="84.8">GND_16</text>
<text x="239.3" y="86.5">GND_17</text>
<text x="239.3" y="88.1">GND_18</text>
<text x="239.3" y="89.8">GND_19</text>
<text x="247.8" y="84.1">71</text>
<text x="247.8" y="85.8">72</text>
<text x="247.8" y="87.4">73</text>
<text x="247.8" y="89.1">74</text>
<text x="220.1" y="90.7">28</text>
<text x="220.1" y="92.4">29</text>
<text x="220.1" y="94">30</text>
<text x="220.1" y="95.7">31</text>
<text x="224.7" y="91.4">RESERVED_21RESERVED_39</text>
<text x="224.7" y="93.1">RXD</text>
<text x="224.7" y="94.7">TXD</text>
<text x="234.8" y="93.1">RESERVED_40</text>
<text x="234.8" y="94.7">RESERVED_41</text>
<text x="247.8" y="90.7">75</text>
<text x="247.8" y="92.4">76</text>
<text x="247.8" y="94">77</text>
<text x="247.8" y="95.7">78</text>
<text x="220.1" y="97.3">32</text>
<text x="220.1" y="99">33</text>
<text x="220.1" y="100.6">34</text>
<text x="224.7" y="96.4">RESERVED_22RESERVED_42</text>
<text x="224.7" y="98">RESERVED_23RESERVED_43</text>
<text x="224.7" y="99.7">RESERVED_24RESERVED_44</text>
<text x="224.7" y="101.3">RI</text>
<text x="239.3" y="101.3">GND_20</text>
<text x="247.8" y="97.3">79</text>
<text x="247.8" y="99">80</text>
<text x="247.8" y="100.6">81</text>
<text x="165.2" y="107.2">1</text>
<text x="167.7" y="107.9">GND</text>
<text x="173.3" y="107.9">VCC</text>
<text x="178" y="107.2">8</text>
<text x="220.1" y="102.3">35</text>
<text x="220.1" y="103.9">36</text>
<text x="220.1" y="105.6">37</text>
<text x="220.1" y="107.2">38</text>
<text x="224.7" y="103">RESERVED_25</text>
<text x="224.7" y="104.6">RESERVED_26</text>
<text x="224.7" y="106.3">RESERVED_27RESERVED_45</text>
<text x="224.7" y="107.9">USIM_VDD</text>
<text x="234.8" y="107.9">RESERVED_46</text>
<text x="239.3" y="103">GND_21</text>
<text x="239.3" y="104.6">GND_22</text>
<text x="247.8" y="102.3">82</text>
<text x="247.8" y="103.9">83</text>
<text x="247.8" y="105.6">84</text>
<text x="247.8" y="107.2">85</text>
<text x="165.2" y="108.9">2</text>
<text x="165.2" y="110.5">3</text>
<text x="165.2" y="112.2">4</text>
<text x="167.7" y="109.6">VPP</text>
<text x="167.7" y="111.3">IO</text>
<text x="167.7" y="112.9">NA1</text>
<text x="173.4" y="109.6">RST</text>
<text x="173.5" y="112.9">NA2</text>
<text x="173.5" y="111.3">CLK</text>
<text x="178" y="112.2">5</text>
<text x="178" y="110.5">6</text>
<text x="178" y="108.9">7</text>
<text x="220.1" y="108.9">39</text>
<text x="220.1" y="110.5">40</text>
<text x="220.1" y="112.2">41</text>
<text x="220.1" y="113.8">42</text>
<text x="224.7" y="109.6">USIM_RST</text>
<text x="224.7" y="111.3">USIM_DATA</text>
<text x="224.7" y="112.9">USIM_CLK</text>
<text x="234.8" y="109.6">RESERVED_47</text>
<text x="234.8" y="111.3">RESERVED_48</text>
<text x="234.8" y="112.9">RESERVED_49</text>
<text x="247.8" y="108.9">86</text>
<text x="247.8" y="110.5">87</text>
<text x="247.8" y="112.2">88</text>
<text x="247.8" y="113.8">89</text>
<text x="220.1" y="115.5">43</text>
<text x="220.1" y="117.1">44</text>
<text x="220.1" y="118.8">45</text>
<text x="224.7" y="114.6">USIM_GND</text>
<text x="224.7" y="116.2">GND_2</text>
<text x="224.7" y="117.9">RESERVED_28RESERVED_52</text>
<text x="224.7" y="119.5">VBAT_1</text>
<text x="234.8" y="114.6">RESERVED_50</text>
<text x="234.8" y="116.2">RESERVED_51</text>
<text x="239.3" y="119.5">GND_23</text>
<text x="247.8" y="115.5">90</text>
<text x="247.8" y="117.1">91</text>
<text x="247.8" y="118.8">92</text>
<text x="220.1" y="120.4">46</text>
<text x="220.1" y="122.1">47</text>
<text x="224.7" y="121.2">VBAT_2</text>
<text x="224.7" y="122.8">GND_3</text>
<text x="239.3" y="121.2">GND_24</text>
<text x="239.3" y="122.8">GND_25</text>
<text x="247.8" y="120.4">93</text>
<text x="247.8" y="122.1">94</text>
</g>
<g font-size="1.1" fill="#505050">
<text x="271.3" y="57.6">X1</text>
<text x="42.4" y="89.3" transform="rotate(-90 42.4 89.3)">C15</text>
<text x="44.9" y="89.3" transform="rotate(-90 44.9 89.3)">10UF</text>
<text x="47.4" y="89.3" transform="rotate(-90 47.4 89.3)">C16</text>
<text x="49.8" y="89.3" transform="rotate(-90 49.8 89.3)">100nf</text>
<text x="97.2" y="92.2">X2</text>
<text x="86.2" y="114" transform="rotate(-90 86.2 114)">C14</text>
<text x="88.6" y="114" transform="rotate(-90 88.6 114)">10UF</text>
<text x="91.1" y="114" transform="rotate(-90 91.1 114)">C19</text>
<text x="93.6" y="114" transform="rotate(-90 93.6 114)">100nf</text>
<text x="175.3" y="142.1">PZ2012</text>
<text x="175.3" y="139.7">FB1</text>
</g>
</svg>
